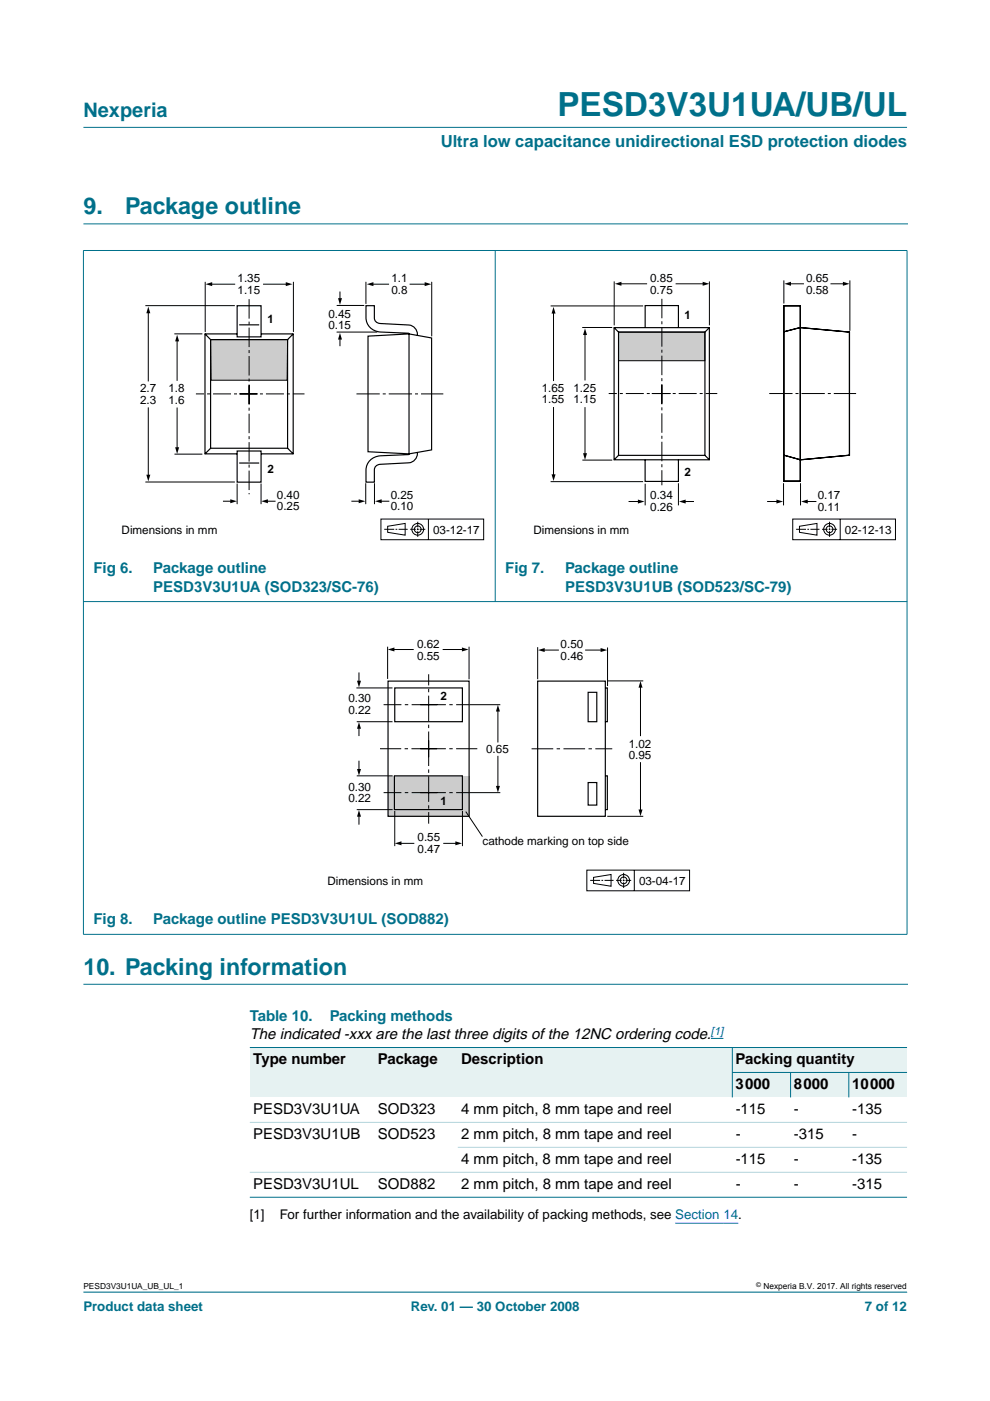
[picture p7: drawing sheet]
<svg xmlns="http://www.w3.org/2000/svg" width="210mm" height="297mm" viewBox="0 0 210 297" stroke-linecap="round" stroke-linejoin="round" font-family="sans-serif">
<path d="M17.7 47.5h174.7M17.7 208.7h174.7M192.3 273.9h-174.6" fill="none" stroke="#00708a" stroke-width=".21"/>
<g fill="#00708a" stroke="#00708a" stroke-width=".21">
<path d="M17.7 27h174.6z"/>
<path d="M17.7 53.2v144.9z"/>
<path d="M105 53.1v74.5z"/>
<path d="M192.3 53.2v144.9z"/>
<path d="M17.6 53.1h174.8z"/>
<path d="M17.6 127.5h174.8z"/>
<path d="M17.6 198.1h174.8z"/>
</g>
<path d="M143.2 259.3h13.3" fill="none" stroke="#00f" stroke-width=".21"/>
<path d="M19.8 57.5h83.1v57.3h-83.1z" fill="none" stroke="#fff" stroke-width=".21"/>
<g fill="none" stroke="#000" stroke-width=".21">
<path d="M30.8 64.8h19M31.4 66.1v14.8M37 70.8h5.9M37.6 72.1v8.6M44.7 60.3h5.2M55.8 60.3h5.1M72.1 61.8v1.7M72.1 71.7v1.7M78.9 60.3h3.6M86.8 60.3h3.5M31.4 86.4v14.5M37 96.3h5.9"/>
<path d="M37.6 86.4v8.7M30.8 102.2h19M47.3 106.3h1.8M56.5 106.3h1.9M74.5 106.3h1.8M80.6 106.3h1.9M80.8 110h21.7v4.4h-21.7zM81.5 112.2h2.1M82.2 111.6l3.7-.6v2.5l-3.7-.6zM83.9 112.2h.3M84.5 112.2h1.9M87 112.2h1.2"/>
<path d="M88.4 112.2h.3M88.6 110.6v1.2M88.6 112v.4M88.6 112.6v1.2M89 112.2h1.2M90.8 110.1v4.3"/>
<circle cx="88.6" cy="112.2" r=".71"/>
<circle cx="88.6" cy="112.2" r="1.24"/>
</g>
<g fill="#000">
<path d="M43.6 60.3l1.4-.5v.9zM60.6 59.8l1.4 .5-1.4 .4zM77.8 60.3l1.4-.5v.9zM90 59.8l1.5 .5-1.5 .4zM31.4 65l.5 1.4h-.9zM37.6 71l.4 1.4h-.9zM71.7 63.2h.8l-.4 1.4zM72.1 70.6l.4 1.4h-.8zM37.1 94.8h.9l-.4 1.4zM31 100.6h.9l-.5 1.5zM48.8 105.9l1.4 .4-1.4 .4zM55.4 106.3l1.4-.4v.8z"/>
<path d="M76 105.9l1.5 .4-1.5 .4zM79.5 106.3l1.4-.4v.8z"/>
</g>
<path d="M75.6 83.5h18.4" fill="none" stroke="#000" stroke-width=".21" stroke-dasharray="4.9 .6 .6 .6" stroke-linecap="butt"/>
<path d="M44.7 72h16.3l-.1 8.6h-16.1z" fill="#ccc" stroke="#000" stroke-width=".21"/>
<g fill="none" stroke="#000" stroke-width=".25">
<path d="M43.5 70.8l1.2 1.2M44.7 72h16.3v23h-16.3zM50.3 64.8h5.1v6.6h-5.1zM50.3 70.8h-6.8v25.4h6.8M50.7 68.9h4.3M55.4 70.8h6.8v25.4h-6.8M62.2 70.8l-1.2 1.2M78 71.3l8.7-.5 4.8 .9v23.7l-4.8 .8-8.7-.4zM86.7 70.8v25.4M86.8 70.8l-.2-.1-5.9-.3a3.1 3.1 0 0 1-3.1-3.1v-2.5h1.8v2.6a1.18 1.18 0 0 0 1.2 1.2l6.1 .3a2.04 2.04 0 0 1 1.8 2.2M44.7 95l-1.2 1.2M50.3 95.6h5.1v6.6h-5.1z"/>
<path d="M50.7 98.2h4.3M61 95l1.2 1.2M88.5 95.9a2.05 2.05 0 0 1-1.8 2.2l-6.1 .3a1.21 1.21 0 0 0-1.2 1.2v2.6h-1.8a5.3 5.3 0 0 1 .6-4.4 3.4 3.4 0 0 1 2.5-1.2l5.9-.2 .2-.2"/>
</g>
<g fill="none" stroke="#000" stroke-width=".21">
<path d="M43.5 59.8v10.5M62.2 59.8v10.5M77.6 59.8v4.6M91.5 59.8v11.5M71.4 70.4h8.5M71.4 64.8h5.8M50.3 102.6v4.2M55.4 102.6v4.2M77.5 102.5v4.3M79.4 102.5v4.3M168.1 110h21.8v4.4h-21.8zM168.8 112.2h2.1"/>
<path d="M169.5 111.6l3.7-.6v2.5l-3.7-.6zM171.2 112.2h.3M171.8 112.2h1.9M174.3 112.2h1.2M175.7 112.2h.4M175.9 110.6v1.2M175.9 112v.4M175.9 112.6v1.2M176.3 112.2h1.2M178.1 110.1v4.3"/>
<circle cx="175.9" cy="112.2" r=".71"/>
<circle cx="175.9" cy="112.2" r="1.24"/>
</g>
<path d="M50.7 83.5h13.9M54.7 83.5h-13.2" fill="none" stroke="#000" stroke-width=".21" stroke-dasharray="3.8 .6 .6 .6" stroke-linecap="butt"/>
<path d="M52.8 85.7v-22.4M52.8 81.7v23.1" fill="none" stroke="#000" stroke-width=".21" stroke-dasharray="4.1 .6 .6 .6" stroke-linecap="butt"/>
<path d="M107.1 57.5h83.1v57.3h-83.1z" fill="none" stroke="#fff" stroke-width=".21"/>
<path d="M131.1 70.4h18.4v6.1h-18.4z" fill="#ccc" stroke="#000" stroke-width=".21"/>
<g fill="none" stroke="#000" stroke-width=".21">
<path d="M130.2 59.7v9.3M150.4 59.7v9.3M166.2 59.5v4.9M180.2 59.5v10.6M116.7 64.9h19.7M117.4 66.2v14.6M123.4 69.4h6.4M124 70.7v10M131.5 60.2h5.7M143.2 60.2h6.1M167.4 60.2h3.1M176.1 60.2h2.9"/>
<path d="M117.4 86.3v14.6M123.5 97.5h6.3M124 86.3v10.1M116.7 102.1h19.7M133.3 106.3h2.2M136.8 102.6v4.5M143.8 102.5v4.6M145.1 106.3h2M162.6 106.3h2.3M166.1 102.5v4.6M169.7 102.5v4.6M171 106.3h2.1"/>
<path d="M82.2 137.1v6.8M83.3 137.7h4.4M93.9 137.7h4.3M99.5 137.1v6.9M114 137.2v6.8M115.1 137.8h3.4M124.1 137.8h3.5M128.8 137.3v8.2M75.6 145.9h7.6M75.6 153h7.6M76.1 142.6v2M76.1 154.2v1.9"/>
<path d="M105.6 150.6v6.8M128.8 144.4h7.6M135.8 145.5v10.6M76.1 161.3v2M76.1 172.9v1.9M84.8 178.8h3M94 178.8h2.8M105.6 160.3v6.6M128.8 173.1h7.6M135.8 161.6v10.3M124.4 184.5h21.8v4.4h-21.8zM125.1 186.7h2.1"/>
<path d="M125.9 186l3.7-.6v2.5l-3.7-.6zM127.5 186.7h.4M128.2 186.7h1.9M130.6 186.7h1.2M132 186.7h.4M132.2 185.1v1.2M132.2 186.5v.3M132.2 187.1v1.2M132.6 186.7h1.2M134.5 184.5v4.4"/>
<circle cx="132.2" cy="186.7" r=".71"/>
<circle cx="132.2" cy="186.7" r="1.24"/>
</g>
<g fill="#000">
<path d="M130.3 60.2l1.5-.5v.9zM149 59.7l1.4 .5-1.4 .4zM166.3 60.2l1.4-.5v.9zM178.7 59.7l1.4 .5-1.4 .4zM117.4 65.1l.4 1.4h-.9zM124 69.6l.5 1.4h-.9zM123.6 96.1h.9l-.5 1.4zM116.9 100.6h.9l-.4 1.4zM135.2 105.9l1.5 .4-1.5 .5zM144 106.3l1.4-.4v.9zM164.6 105.9l1.4 .4-1.4 .5zM169.9 106.3l1.4-.4v.9z"/>
<path d="M82.2 137.7l1.4-.4v.8zM97.9 137.3l1.5 .4-1.5 .4zM114.1 137.8l1.4-.4v.8zM127.3 137.4l1.5 .4-1.5 .4zM75.7 144.3h.8l-.4 1.4zM76.1 153.1l.4 1.4h-.8zM105.6 149.4l.4 1.5h-.8zM135.8 144.4l.4 1.4h-.8zM75.7 163h.8l-.4 1.5zM76.1 171.7l.4 1.5h-.8zM83.7 178.8l1.4-.4v.8zM96.5 178.4l1.5 .4-1.5 .4z"/>
<path d="M105.2 166.6h.8l-.4 1.4zM135.4 171.6h.8l-.4 1.4z"/>
</g>
<path d="M163.1 83.4h18.4" fill="none" stroke="#000" stroke-width=".21" stroke-dasharray="4.9 .6 .6 .6" stroke-linecap="butt"/>
<path d="M138.2 83.4h13.9M142.2 83.4h-13.1" fill="none" stroke="#000" stroke-width=".21" stroke-dasharray="3.8 .6 .6 .6" stroke-linecap="butt"/>
<path d="M140.3 85.6v-22.3M140.3 81.6v21.3" fill="none" stroke="#000" stroke-width=".21" stroke-dasharray="4.1 .6 .6 .6" stroke-linecap="butt"/>
<path d="M130.2 69.5h20.2v28h-20.2zM130.2 69.5l.9 .9M131.1 70.4h18.4v26.1h-18.4zM136.8 69.5v-4.7h7v4.7M150.4 69.5l-.9 .9M166.2 64.8h3.5v37.2h-3.5zM166.2 70.3l3.4-.8 10.5 .9v26.1l-10.4 1-3.5-1M131.1 96.5l-.9 1M136.8 97.5v4.6h7v-4.6M149.5 96.5l.9 1" fill="none" stroke="#000" stroke-width=".25"/>
<path d="M63.5 131.9h83.1v57.3h-83.1z" fill="none" stroke="#fff" stroke-width=".21"/>
<path d="M112.7 158.8h17.1" fill="none" stroke="#000" stroke-width=".21" stroke-dasharray="4.6 .7 .7 .7" stroke-linecap="butt"/>
<path d="M82.3 164.5h17.2v8.6h-17.2z" fill="#ccc"/>
<path d="M89.1 158.7h12.1M89.1 149.4h10.4M90.9 157v17.6M92.7 158.7h-12.1M92.7 149.4h-11.4M89.1 168.1h10.5M90.9 160.5v-17.5M92.7 168.1h-11.4" fill="none" stroke="#000" stroke-width=".21" stroke-dasharray="5.4 .7 .7 .7" stroke-linecap="butt"/>
<path d="M99.5 149.4h6.6M128.3 152.9v.1M75.6 164.5h7.7M75.6 171.7h7.7M83.7 171.9v7.5M98 171.9v7.5M98.8 172.1l3.5 5.3M99.5 168.1h6.6" fill="none" stroke="#000" stroke-width=".21"/>
<path d="M82.3 144.4h17.2v28.7h-17.2zM83.7 145.9h14.3v7.1h-14.3zM114 144.4h14.3v28.7h-14.3zM124.7 146.8h1.8v6.2h-1.8zM128.3 145.9h.5v7.1h-.5M83.6 164.5h14.4v7.2h-14.4zM124.7 165.9h1.8v4.8h-1.8zM128.3 164.5h.5v7.2h-.5" fill="none" stroke="#000" stroke-width=".25"/>
<path d="M150.7 220.2h2.7" fill="none" stroke="#00f" stroke-width=".21"/>
<g fill="#e6f2f2">
<path d="M53 222.1h26.4v10.6h-26.4z" fill-rule="evenodd"/>
<path d="M79.4 222.1h17.7v10.6h-17.7z" fill-rule="evenodd"/>
<path d="M97.1 222.1h58.2v10.6h-58.2z" fill-rule="evenodd"/>
<path d="M155.3 222.1h37v5.3h-37z" fill-rule="evenodd"/>
<path d="M155.3 227.4h12.3v5.3h-12.3z" fill-rule="evenodd"/>
<path d="M167.6 227.4h12.4v5.3h-12.4z" fill-rule="evenodd"/>
<path d="M180 227.4h12.3v5.3h-12.3z" fill-rule="evenodd"/>
</g>
<g fill="#00708a" stroke="#00708a" stroke-width=".21">
<path d="M155.3 222v10.7z"/>
<path d="M167.6 227.3v5.4z"/>
<path d="M180 227.3v5.4z"/>
<path d="M53 222.1h139.3z"/>
<path d="M155.2 227.4h37.1z"/>
<path d="M53 253.8h139.3z"/>
</g>
<g fill="#b3d4db" stroke="#b3d4db" stroke-width=".21">
<path d="M53 238h139.3z"/>
<path d="M97.1 243.3h95.2z"/>
<path d="M53 248.5h139.3z"/>
</g>
<text font-size="7.1" fill="#00708a" x="118.2" y="24.7">PESD3V3U1UA/UB/UL</text>
<g font-size="4.9" fill="#00708a">
<text x="17.7" y="45.5">9.</text>
<text x="26.5" y="45.5">Package outline</text>
<text x="17.7" y="206.7">10. Packing information</text>
</g>
<text font-size="4.2" fill="#00708a" x="17.7" y="24.9">Nexperia</text>
<text font-size="3.5" fill="#00708a" x="93.4" y="31.1">Ultra low capacitance unidirectional ESD protection diodes</text>
<g font-size="3.2" fill="#00708a">
<text x="19.8" y="121.5">Fig 6.</text>
<text x="32.5" y="121.5">Package outline</text>
<text x="32.5" y="125.4">PESD3V3U1UA (SOD323/SC-76)</text>
<text x="107.1" y="121.5">Fig 7.</text>
<text x="119.8" y="121.5">Package outline</text>
<text x="119.8" y="125.4">PESD3V3U1UB (SOD523/SC-79)</text>
<text x="19.8" y="196">Fig 8.</text>
<text x="32.5" y="196">Package outline PESD3V3U1UL (SOD882)</text>
<text x="53" y="216.4">Table 10.</text>
<text x="69.9" y="216.4">Packing methods</text>
</g>
<g font-size="3.2">
<text x="53" y="220.3">The indicated -xxx are the last three digits of the 12NC ordering code.</text>
<text x="53.7" y="225.6">Type number</text>
<text x="80.1" y="225.6">Package</text>
<text x="97.8" y="225.6">Description</text>
<text x="156" y="225.6">Packing quantity</text>
<text x="156" y="230.9">3000</text>
<text x="168.3" y="230.9">8000</text>
<text x="180.7" y="230.9">10000</text>
<text x="53.7" y="236.2">PESD3V3U1UA</text>
<text x="80.1" y="236.2">SOD323</text>
<text x="97.8" y="236.2">4 mm pitch, 8 mm tape and reel</text>
<text x="156" y="236.2">-115</text>
<text x="168.3" y="236.2">-</text>
<text x="180.7" y="236.2">-135</text>
<text x="53.7" y="241.5">PESD3V3U1UB</text>
<text x="80.1" y="241.5">SOD523</text>
<text x="97.8" y="241.5">2 mm pitch, 8 mm tape and reel</text>
<text x="156" y="241.5">-</text>
<text x="168.3" y="241.5">-315</text>
<text x="180.7" y="241.5">-</text>
<text x="97.8" y="246.8">4 mm pitch, 8 mm tape and reel</text>
<text x="156" y="246.8">-115</text>
<text x="168.3" y="246.8">-</text>
<text x="180.7" y="246.8">-135</text>
<text x="53.7" y="252.1">PESD3V3U1UL</text>
<text x="80.1" y="252.1">SOD882</text>
<text x="97.8" y="252.1">2 mm pitch, 8 mm tape and reel</text>
<text x="156" y="252.1">-</text>
<text x="168.3" y="252.1">-</text>
<text x="180.7" y="252.1">-315</text>
</g>
<g font-size="2.8">
<text x="53" y="258.5">[1]</text>
<text x="59.3" y="258.5">For further information and the availability of packing methods, see Section 14.</text>
</g>
<g font-size="2.8" fill="#00708a">
<text x="17.7" y="278">Product data sheet</text>
<text x="87.1" y="278">Rev. 01 — 30 October 2008</text>
<text x="183.4" y="278">7 of 12</text>
</g>
<g font-size="2.5">
<text x="50.4" y="59.9">1.35</text>
<text x="83" y="59.9">1.1</text>
<text x="137.9" y="59.8">0.85</text>
<text x="170.9" y="59.8">0.65</text>
<text x="50.4" y="62.3">1.15</text>
<text x="83" y="62.3">0.8</text>
<text x="137.9" y="62.3">0.75</text>
<text x="170.9" y="62.3">0.58</text>
<text x="56.7" y="68.6">1</text>
<text x="69.6" y="67.3">0.45</text>
<text x="69.6" y="69.8">0.15</text>
<text x="145.1" y="67.6">1</text>
<text x="29.7" y="83.1">2.7</text>
<text x="35.7" y="83.1">1.8</text>
<text x="114.9" y="83">1.65</text>
<text x="121.6" y="83">1.25</text>
<text x="29.7" y="85.6">2.3</text>
<text x="35.7" y="85.6">1.6</text>
<text x="114.9" y="85.5">1.55</text>
<text x="121.6" y="85.5">1.15</text>
<text x="56.7" y="100.3">2</text>
<text x="145.1" y="100.8">2</text>
<text x="58.7" y="105.7">0.40</text>
<text x="82.8" y="105.7">0.25</text>
<text x="137.9" y="105.8">0.34</text>
<text x="173.4" y="105.8">0.17</text>
<text x="25.8" y="113.1">Dimensions in mm</text>
<text x="58.7" y="108.2">0.25</text>
<text x="82.8" y="108.2">0.10</text>
<text x="91.8" y="113.1">03-12-17</text>
<text x="113.1" y="113.1">Dimensions in mm</text>
<text x="137.9" y="108.2">0.26</text>
<text x="173.4" y="108.2">0.11</text>
<text x="179.1" y="113.1">02-12-13</text>
<text x="88.4" y="137.5">0.62</text>
<text x="118.9" y="137.4">0.50</text>
<text x="88.4" y="139.9">0.55</text>
<text x="118.9" y="139.8">0.46</text>
<text x="73.9" y="148.9">0.30</text>
<text x="93.4" y="148.4">2</text>
<text x="73.9" y="151.4">0.22</text>
<text x="103.1" y="159.6">0.65</text>
<text x="133.3" y="158.5">1.02</text>
<text x="133.3" y="161">0.95</text>
<text x="73.9" y="167.6">0.30</text>
<text x="73.9" y="170.1">0.22</text>
<text x="93.4" y="170.6">1</text>
<text x="88.5" y="178.4">0.55</text>
<text x="102.3" y="179.2">cathode marking on top side</text>
<text x="88.5" y="180.9">0.47</text>
<text x="69.4" y="187.6">Dimensions in mm</text>
<text x="135.5" y="187.6">03-04-17</text>
</g>
<text font-size="2.4" fill="#00f" x="150.7" y="219.4">[1]</text>
<g font-size="1.8">
<text x="17.7" y="273.4">PESD3V3U1UA_UB_UL_1</text>
<text x="161.9" y="273.4">Nexperia B.V. 2017. All rights reserved</text>
</g>
<text font-size="1.4" x="160.4" y="272.9">©</text>
</svg>
